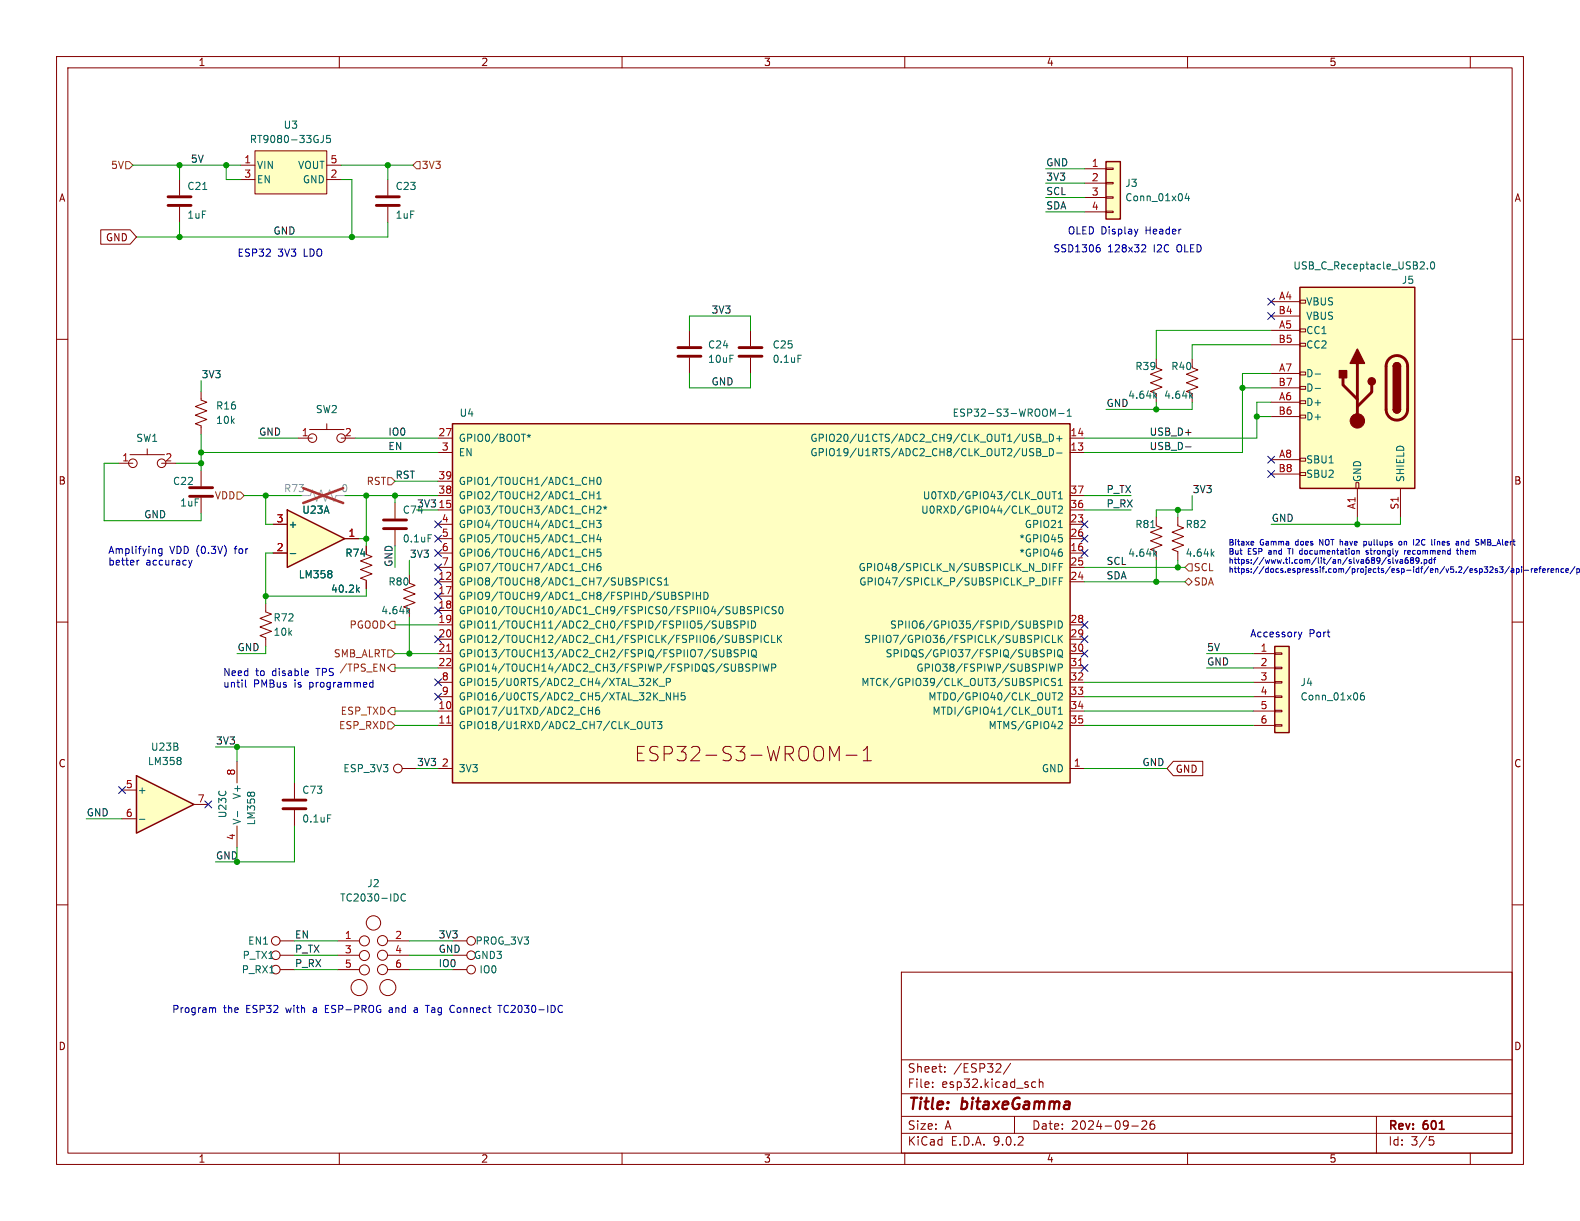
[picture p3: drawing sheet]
<svg xmlns="http://www.w3.org/2000/svg" width="279mm" height="216mm" viewBox="0 0 279 216" stroke-linecap="round" stroke-linejoin="round" font-family="sans-serif">
<g fill="none" stroke="#840000" stroke-width=".18">
<path d="M10 10h259.4v195.9h-259.4zM12 12h255.4v191.9h-255.4zM60 10v2M110 10v2M160 10v2M210 10v2M260 10v2M10 60h2M267.4 60h2M10 110h2M267.4 110h2M10 160h2"/>
<path d="M49.5 166.4h2.6M49.5 168.9h2.6M80 166.4h2.5M80 168.9h2.5M80 171.5h2.5M159.4 171.9h108v32h-108zM267.4 160h2M159.4 197.4h108M159.4 193.4h108M159.4 187.4h108M164.9 192.1v.2M164.9 191.4v.1"/>
<path d="M167.1 189.4v.2M167.1 188.7v.1M178.7 188l-1.3 1.9M179.4 197.4v3M182.6 192.2h.5M182.6 191.4h.5M183.8 191.4l.2-.1 .4 .1v.9M183.8 190.8v1.5M200.1 199.1h1.2M201.9 198.3l.6-.1 .2 .1 .1 .3-.9 1.1h.9M204.1 198.2a.59 .59 0 0 0-.7 .6v.6l.1 .2 .4 .1 .2-.2 .1-.5-.1-.2h-.5l-.2 .2M243.4 197.4v6.5"/>
<path d="M60 203.9v2M110 203.9v2M159.4 200.4h108M160 203.9v2M210 203.9v2M252.8 201h.7M252.9 201.6h.4l.3 .2-.2 .6-.5 .1M260 203.9v2"/>
<circle cx="48.8" cy="166.4" r=".76"/>
<circle cx="48.8" cy="168.9" r=".76"/>
<circle cx="83.3" cy="168.9" r=".76"/>
<circle cx="83.3" cy="166.4" r=".76"/>
<circle cx="83.3" cy="171.4" r=".76"/>
</g>
<path d="M50.8 90.2l10.2 5.1-10.2 5z" fill="#ffffc2"/>
<path d="M50.8 90.2l10.2 5.1-10.2 5z" fill="none" stroke="#840000" stroke-width=".25"/>
<g fill="none" stroke="#840000" stroke-width=".18">
<path d="M48.3 92.7h2.5M48.3 97.8h2.5M61 95.3h2.5M49.5 171.5h2.6"/>
<circle cx="48.8" cy="171.4" r=".76"/>
</g>
<path d="M51.3 97.9h1M58.6 101v.3M58.6 101.6v.5" fill="none" stroke="#006464" stroke-width=".18"/>
<path d="M229.9 50.8h20.3v35.6h-20.3z" fill="#ffffc2"/>
<g fill="none" stroke="#840000" stroke-width=".18">
<path d="M31.7 31.8v2.7M31.7 36.6v2.8M132.7 58.4v2.8M224.8 53.3h5.1M224.8 55.9h5.1M224.8 58.4h5.1M229.9 53.1h1v.5h-1zM229.9 58.2h1v.5h-1zM35.6 69.2v1.5l1 .4-2.1 .8 2.1 .7-2.1 .8 2.1 .8-2.1 .7 1.1 .4v1.5M132.7 63.2v2.8M210.8 63.5v1.5l1 .4-2 .8 2 .7-2 .8 2 .8-2 .7 1 .4v1.5M224.8 61h5.1"/>
<path d="M224.8 66h5.1M224.8 68.6h5.1M224.8 71.1h5.1M224.8 73.7h5.1M229.9 60.7h1v.5h-1zM229.9 65.8h1v.5h-1zM229.9 68.3h1v.5h-1zM229.9 70.9h1v.5h-1zM229.9 73.4h1v.5h-1zM64.8 98l1 .4-2 .8 2 .7-2 .8 2 .8-2 .7 1 .4v1.5M64.8 96.5v1.3M204.5 91.4v1.6l1 .3-2 .8 2 .8-2 .7 2 .8-2 .8 1 .3v1.6"/>
<path d="M208.3 91.4v1.6l1 .3-2 .8 2 .8-2 .7 2 .8-2 .8 1 .3v1.6M224.8 81.3h5.1M224.8 83.8h5.1M229.9 81h1v.5h-1zM229.9 83.6h1v.5h-1zM239.8 85.3h.5v1.1h-.5zM240 86.4v5M247.6 86.4v5M41.9 134.6v3.8M41.9 146.1v3.8"/>
</g>
<path d="M229.9 50.8h20.3v35.6h-20.3zM246.4 64.8a.64 .64 0 0 1 .6-.7 .64 .64 0 0 1 .6 .7M246.4 72.4a.64 .64 0 0 0 .6 .6 .64 .64 0 0 0 .6-.6" fill="none" stroke="#840000" stroke-width=".25"/>
<path d="M29.7 34.8h4.1M29.7 36.3h4.1M130.7 61.5h4M130.7 63h4M237.5 66.8v1.3l2.5 2.5M240 64.3v10.1M242.6 68.1v1.2l-2.6 2.6M245.7 63.4a1.9 1.9 0 0 1 2-.4 1.9 1.9 0 0 1 1.2 1.8v7.6a1.91 1.91 0 0 1-1.9 1.9 1.91 1.91 0 0 1-1.9-1.9v-7.8l.2-.6z" fill="none" stroke="#840000" stroke-width=".51"/>
<g fill="#840000" stroke="#840000" stroke-width=".25">
<path d="M246.4 64.8h1.2v7.6h-1.2z"/>
<path d="M246.6 64.3a.64 .64 0 0 1 .7-.1 .64 .64 0 0 1 .3 .6h-1.2z"/>
<path d="M246.4 72.4h1.2a.64 .64 0 0 1-.6 .6 .64 .64 0 0 1-.6-.6z"/>
<path d="M240 61.7l1.3 2.6h-2.5z"/>
<path d="M236.9 65.5h1.2v1.3h-1.2z"/>
<circle cx="242.6" cy="67.4" r=".63"/>
</g>
<circle cx="240" cy="74.4" r="1.27" fill="#840000" stroke="#840000" stroke-width=".18"/>
<g fill="none" stroke="#006464" stroke-width=".18">
<path d="M35.9 33.5h.7M252.4 47.4v.2M253.1 46.4l.2-.1a.68 .68 0 0 1 .4 .6 .68 .68 0 0 1-.4 .7l-.2-.2-.1-.3zM141.1 62.8h.6M210.5 69.9l.4 .5M210.9 69.6l-.5 .5M232.6 66.1h.9M232.6 68.7h.9M203.5 93.3h.7M204.2 97.9l.3 .5M204.5 97.5l-.5 .5M214.3 97.9l.4 .5"/>
<path d="M214.7 97.5l-.5 .5M63.2 104.2l.4 .5M63.6 103.9l-.5 .5M42 143.5v.9M43.9 140.1h.3M44.4 140.1h.5"/>
</g>
<path d="M53.3 87.6h1.6l.3-1 .8 2 .8-2 .7 2 .8-2 .8 2 .3-1h1.6" fill="none" stroke="#a1a1a1" stroke-width=".18"/>
<path d="M53.6 86.3l7.1 2.6M60.7 86.3l-7.1 2.6" fill="none" stroke="#e12e31" stroke-width=".46"/>
<path d="M24.1 137.2l10.2 5-10.2 5.1z" fill="#ffffc2"/>
<path d="M24.1 137.2l10.2 5-10.2 5.1z" fill="none" stroke="#840000" stroke-width=".25"/>
<path d="M204.5 63.5v1.5l1 .4-2 .8 2 .7-2 .8 2 .8-2 .7 1 .4v1.5M47 106.7v1.5l1 .4-2 .7 2 .8-2 .8 2 .7-2 .8 1 .4v1.5M72.4 101.6v1.5l1 .4-2 .8 2 .7-2 .8 2 .8-2 .7 1 .4v1.5M21.6 139.7h2.5M21.6 144.8h2.5M34.3 142.2h2.5" fill="none" stroke="#840000" stroke-width=".18"/>
<path d="M204.2 69.9l.3 .5M204.5 69.6l-.5 .5M72.1 108l.3 .5M72.4 107.7l-.4 .5M32 134.1v.3M32 134.6v.5M24.7 144.9h.9" fill="none" stroke="#006464" stroke-width=".18"/>
<path d="M80 74.9h109.2v63.5h-109.2z" fill="#ffffc2"/>
<path d="M80 74.9h109.2v63.5h-109.2z" fill="none" stroke="#840000" stroke-width=".25"/>
<g fill="none" stroke="#840000" stroke-width=".18">
<path d="M77.5 77.5h2.5M189.2 77.5h2.6M35.6 83.2v2.8M35.6 88v2.8M69.8 88.9v2.8M69.8 93.7v2.8M77.5 80h2.5M77.5 85.1h2.5M77.5 87.6h2.5M77.5 90.2h2.5M77.5 92.7h2.5M77.5 95.3h2.5"/>
<path d="M77.5 97.8h2.5M189.2 80h2.6M189.2 87.6h2.6M189.2 90.2h2.6M189.2 92.7h2.6M189.2 95.3h2.6M189.2 97.8h2.6M77.5 100.3h2.5M77.5 102.9h2.5M77.5 105.4h2.5M77.5 108h2.5M77.5 110.5h2.5"/>
<path d="M77.5 113h2.5M77.5 115.6h2.5M77.5 118.1h2.5M189.2 100.3h2.6M189.2 102.9h2.6M189.2 110.5h2.6M189.2 113h2.6M189.2 115.6h2.6M189.2 118.1h2.6M52.1 138.4v2.8M71.1 135.9h2.6M77.5 120.7h2.5"/>
<path d="M77.5 123.2h2.5M77.5 125.7h2.5M77.5 128.3h2.5M77.5 135.9h2.5M147.6 133.8l.8-1.8v2.5M149.6 133.5h2M152.6 134.5h1.5M152.6 132.7l.8-.7v2.5M189.2 120.7h2.6M189.2 123.2h2.6M189.2 125.7h2.6M189.2 128.3h2.6"/>
<path d="M189.2 135.9h2.6M52.1 143.3v2.8"/>
<circle cx="70.4" cy="135.9" r=".76"/>
</g>
<g fill="none" stroke="#006464" stroke-width=".18">
<path d="M93.2 77l.3 .1M93.5 76.8v.3M93.5 77.1l-.2 .2M93.5 77.1l.2 .2M93.8 77l-.3 .1M182.6 79.3l.2 .1M183.3 76.8h.5l.2 .2-.2 .4 .2 .1 .1 .3-.3 .2h-.5zM183.3 79.3h.5l.2 .3-.2 .3 .2 .1 .1 .3-.3 .3h-.5zM183.3 77.4h.5M183.3 79.9h.5M184.3 78.2h1M185.6 76.8a.64 .64 0 0 1 .7 .6 .64 .64 0 0 1-.7 .6z"/>
<path d="M185.6 79.3a.64 .64 0 0 1 .7 .7 .64 .64 0 0 1-.7 .6zM186.2 73.2l.4-.9v1.3M186.8 77.6h1M187.2 73.1h1M187.3 77.1v.9M188.7 73.6h.7M188.7 72.7l.4-.4v1.3M75.7 94.6h.6M104.3 85h.7M104.3 86.9v1.3M104.3 87.5h.7M104.3 92.6h.7"/>
<path d="M104.3 95.2h.7M104.3 97.7h.7M105 84.4v1.3M105 86.9v1.3M105 92v1.3M105 94.6v1.2M105 97.1v1.3M105 99.6v1.3M105.5 92h.8l-.4 .5 .3 .1v.6l-.2 .1-.5-.1M105.6 89.6l.4-.1 .3 .3-.8 .9h.8M105.6 88.2h.7M105.6 87.3l.3-.4v1.3"/>
<path d="M105.7 84.5l.2-.1a.68 .68 0 0 1 .4 .6 .68 .68 0 0 1-.4 .7 .84 .84 0 0 1-.2-1.2zM105.9 94.5l-.3 .9h.7M106.2 99.6l-.4 .1a.86 .86 0 0 0 0 1.2l.4-.1 .1-.4-.3-.3-.3 .1-.1 .2M106.2 95v.8M106.2 97.1h-.6v.6l.1-.1h.5l.1 .2-.1 .4-.2 .2-.4-.2M106.7 89.7l.3 .1M107 89.5v.3M107 89.8l-.2 .2M107 89.8l.2 .2M107.3 89.7l-.3 .1M182.7 80.1v.4M184.3 80.7h1"/>
<path d="M185.6 99.6v1.3M186.1 89.5h.7M186.1 86.9h.7M186.4 86.9v1.3M186.4 89.5v1.2M186.8 99.6h-.6v1.3M186.8 80.1h1M187.1 88.2h.8M187.1 89.6l.5-.1 .3 .3-.8 .9h.8M187.1 93.3h.8M187.1 87.3l.4-.4v1.3M187.2 94.6h.6"/>
<path d="M187.8 95.1l.1 .2-.1 .5M187.8 97.6l.1 .2-.1 .5M187.9 99.6h-.6v1.3M104.3 100.2h.7M115.6 120v1.2M115.8 102.3a.6 .6 0 0 0-.9 .4 .6 .6 0 0 0 .6 .7l.3-.1M116.3 120l-.7 .7M117 102.2h-.5l-.2 .1v.4l.6 .2 .1 .3-.3 .2h-.4M117.5 103.4h.7M117.5 102.5l.3-.3v1.2M121.3 105.4l.6-.1 .1-.2-.1-.3-.6-.1v1.3M122.6 104.7v1.3"/>
<path d="M123.2 104.7v1.3M123.2 105.3h.7M123.9 104.7v1.3M124.5 104.7a.64 .64 0 0 1 .7 .7 .64 .64 0 0 1-.7 .6zM127.9 109.8v1l-.1 .2-.3 .1M128 114.9v1l-.1 .2M128.5 109.8h.5l.2 .2-.2 .4 .2 .1 .1 .3-.3 .3h-.5zM128.5 110.4h.5M128.6 114.9h.4l.3 .2-.3 .4 .3 .1v.3l-.2 .2h-.5zM128.6 115.5h.4M130.5 109.9l-.5-.1-.2 .1v.4l.6 .2 .1 .3-.3 .3-.5-.1M130.5 114.9h-.4l-.2 .1v.4l.5 .2 .1 .3-.2 .2h-.5"/>
<path d="M131 110.5l.6-.1 .1-.2v-.3l-.7-.1v1.3M131.1 115.5h.6l.1-.2-.1-.3-.6-.1v1.2M132 112.7l.8 .5-.3 .4-.5-.1M132.3 109.8v1.3M132.3 114.9v1.2M132.6 117.5l-.5-.1-.2 .1v.4l.6 .2 .1 .3-.3 .3-.4-.1M132.8 112.4l-.5-.1-.3 .3M132.9 107.3h-.5l-.2 .1v.3l.6 .3 .1 .3-.2 .2h-.5M132.9 109.8a.64 .64 0 0 1 .7 .6 .64 .64 0 0 1-.7 .7zM133 115.1l.2-.2a.43 .43 0 0 1 .5 .4v.4a.42 .42 0 0 1-.4 .5 .42 .42 0 0 1-.4-.5zM133.1 118.1l.6-.1 .2-.2-.1-.3-.7-.1v1.3M133.1 115.8l.7 .5"/>
<path d="M133.3 113l.6-.1 .1-.1v-.3l-.7-.2v1.3M133.4 107.9h.6l.2-.2-.1-.3-.7-.1v1.2M134.4 117.4v1.3M134.6 112.3v1.3M134.7 107.3v1.2M134.9 117.4l.3 1.3 .2-.9 .3 .9 .3-1.3M135.9 112.5a.6 .6 0 0 0-.8 .4 .6 .6 0 0 0 .6 .7l.2-.1M136 107.4a.6 .6 0 0 0-.8 .4 .6 .6 0 0 0 .6 .7l.2-.1M136.5 118.1l.6-.1 .1-.2-.1-.3-.6-.1v1.3M136.5 112.3v1.3h.6M137.2 107.3h-.4l-.2 .1v.3l.5 .3 .1 .3-.2 .2h-.5M137.5 112.3v1.3"/>
<path d="M137.7 112.9l.5 .7M137.9 107.3h.1a.68 .68 0 0 1 .5 .6 .68 .68 0 0 1-.5 .6 .84 .84 0 0 1-.1-1.2zM138.2 112.3l-.7 .8M184.2 112.3v1.3M184.2 110.4l.4 .1 .1 .3-.2 .3h-.3M184.2 109.8l.5 .1M185.2 115.5h.6l.1-.2v-.3l-.7-.1v1.2M185.3 110.5l.6-.1 .1-.2-.1-.3-.6-.1v1.3M185.6 112.5a.6 .6 0 0 0-.9 .4 .6 .6 0 0 0 .6 .7l.3-.1M185.6 102.2v1.2M186.1 112.3v1.3h.6M186.2 100.2h.5"/>
<path d="M186.2 102.8h.5M186.5 114.9v1.2M186.5 109.8v1.3M186.7 117.4l-.3 1.3-.3-.9-.2 .9M186.8 102.2h-.6v1.2M187.1 109.8a.64 .64 0 0 1 .8 .6 .64 .64 0 0 1-.8 .7zM187.1 118.1l.7-.1 .1-.2-.1-.3-.7-.1v1.3M187.1 112.3v1.3M187.2 114.9h.1a.43 .43 0 0 1 .6 .4v.4a.42 .42 0 0 1-.5 .5 .42 .42 0 0 1-.4-.5v-.4zM187.3 115.8l.6 .5M187.3 100.2h.5M187.3 102.8h.5"/>
<path d="M187.3 112.9l.6 .7M187.9 112.3l-.8 .8M187.9 102.2h-.6v1.2M104 125v1.3M104 125.6h.8M104.8 125v1.3M105.9 125l-.3 .1a.86 .86 0 0 0 0 1.2l.4-.1v-.4l-.2-.3h-.2l-.3 .3M114.1 127.6v1l.2 .2h.4l.1-.2v-1M115.2 127.6h.8M115.6 127.6v1.2M115.8 120.5l.5 .7M116.3 127.6h.7l-.4 .5 .4 .1v.5l-.2 .1-.5-.1"/>
<path d="M116.6 121.4h.9M117.8 120.6h.6l.2-.2-.1-.3-.7-.1v1.2M118.6 122.5v1.3l-.8-1.3v1.3M119.2 122.5v1.3M119.2 123.1h.7M119.9 122.5v1.3M121.1 122.5h-.6l-.1 .6 .2-.1h.4l.2 .2-.1 .4-.2 .2-.5-.2M185.5 120.1a.6 .6 0 0 0-.9 .4 .6 .6 0 0 0 .6 .7l.3-.1M186.1 122.5h.7M186.1 125h.7M186.4 122.5v1.3M186.4 125v1.3"/>
<path d="M186.7 120h-.5l-.2 .1v.3l.5 .3 .2 .3-.3 .2h-.5M187.1 122.6l.5-.1 .3 .4-.8 .9h.8M187.1 126.3h.8M187.1 120.3l.4-.3v1.2M187.1 125.4l.4-.4v1.3M187.1 121.2h.8M187.3 127.6h.5l.1 .3-.8 .9h.8M57.9 144.1h.6"/>
</g>
<path d="M79 115.2h.7M190.7 117.7h.8M79 127.9h.7" fill="none" stroke="#a90000" stroke-width=".18"/>
<path d="M33.5 86.2h4.1M33.5 87.8h4.1M67.8 91.9h4.1M67.8 93.5h4.1M50 141.5h4.1M50 143h4.1" fill="none" stroke="#840000" stroke-width=".51"/>
<path d="M195.6 28.6h2.5v10.1h-2.5z" fill="#ffffc2"/>
<path d="M195.6 28.6h2.5v10.1h-2.5z" fill="none" stroke="#840000" stroke-width=".25"/>
<path d="M191.8 29.8h3.8M191.8 32.4h3.8M191.8 34.9h3.8M191.8 37.5h3.8M195.6 29.7h1.2v.3h-1.2zM195.6 32.3h1.2v.2h-1.2zM195.6 34.8h1.2v.3h-1.2zM195.6 37.3h1.2v.3h-1.2z" fill="none" stroke="#840000" stroke-width=".18"/>
<path d="M209.9 34.2l-.3 .9h.8M210.2 34.7v.8" fill="none" stroke="#006464" stroke-width=".18"/>
<path d="M45.1 26.7h12.7v7.6h-12.7z" fill="#ffffc2"/>
<g fill="none" stroke="#840000" stroke-width=".18">
<path d="M42.5 29.2h2.6M42.5 31.8h2.6M45.1 26.7h12.7v7.6h-12.7zM57.8 29.2h2.5M57.8 31.8h2.5M68.6 31.8v2.7M68.6 36.6v2.8M26 79.4v1M21 81.9h2.5M23 80.4h6.1M28.6 81.9h2.5M59.7 166.4h3.8"/>
<path d="M59.7 168.9h3.8M59.7 171.5h3.8M68.6 166.4h3.8M68.6 168.9h3.8M68.6 171.5h3.8"/>
<circle cx="23.5" cy="81.9" r=".76"/>
<circle cx="28.6" cy="81.9" r=".76"/>
<circle cx="63.5" cy="174.6" r="1.42"/>
<circle cx="64.4" cy="171.5" r=".89"/>
<circle cx="64.4" cy="169" r=".89"/>
<circle cx="64.4" cy="166.4" r=".89"/>
<circle cx="66" cy="163.2" r="1.27"/>
<circle cx="67.6" cy="168.9" r=".89"/>
<circle cx="67.6" cy="171.4" r=".89"/>
<circle cx="67.6" cy="166.3" r=".89"/>
<circle cx="68.6" cy="174.6" r="1.42"/>
</g>
<path d="M57.2 23.9v1a.41 .41 0 0 1-.5 .3M58.4 23.9h-.6l-.1 .7 .2-.2 .4 .1 .2 .2-.1 .4-.2 .1-.5-.1M71.7 158.2a.6 .6 0 0 0-.8 .4 .6 .6 0 0 0 .6 .7l.2-.1" fill="none" stroke="#006464" stroke-width=".18"/>
<path d="M66.5 34.8h4.1M66.5 36.3h4.1" fill="none" stroke="#840000" stroke-width=".51"/>
<path d="M225.4 114.3h2.6v15.2h-2.6z" fill="#ffffc2"/>
<path d="M225.4 114.3h2.6v15.2h-2.6z" fill="none" stroke="#840000" stroke-width=".25"/>
<g fill="none" stroke="#840000" stroke-width=".18">
<path d="M17.8 40.6h5.2l1.1 1.3-1.1 1.3h-5.2zM121.9 58.4v2.8M52.7 77.5h2.5M54.7 76h6.1M57.8 74.9v1.1M60.3 77.5h2.6M121.9 63.2v2.8M48.3 92.7h2.5M48.3 97.8h2.5M61 95.3h2.5M64.8 96.5v1.3M64.8 102.9v1.2"/>
<path d="M221.6 115.6h3.8M221.6 118.1h3.8M225.4 115.4h1.3v.3h-1.3zM225.4 118h1.3v.2h-1.3zM207.5 134.6h5.2v2.6h-5.2l-1.1-1.3zM221.6 120.7h3.8M221.6 123.2h3.8M221.6 125.7h3.8M221.6 128.3h3.8M225.4 120.5h1.3v.3h-1.3zM225.4 123.1h1.3v.2h-1.3zM225.4 125.6h1.3v.3h-1.3z"/>
<path d="M225.4 128.1h1.3v.3h-1.3z"/>
<circle cx="55.2" cy="77.5" r=".76"/>
<circle cx="60.3" cy="77.5" r=".76"/>
</g>
<path d="M51.3 97.9h1M58.6 101v.3M58.6 101.6v.5M63.2 104.2l.4 .5M63.6 103.9l-.5 .5M241.2 122.5l-.4 .1a.86 .86 0 0 0 0 1.2l.4-.2 .1-.4-.3-.2h-.2l-.2 .2" fill="none" stroke="#006464" stroke-width=".18"/>
<path d="M119.9 61.5h4.1M119.9 63h4.1" fill="none" stroke="#840000" stroke-width=".51"/>
<path d="M22.2 28.6h.7l.6 .6-.6 .6h-.7zM73.7 28.6h.6v1.2h-.6l-.7-.6zM41.9 87h.6l.7 .6-.7 .7h-.6zM68.6 84.5h.6l.6 .6-.6 .6h-.6zM210.2 99.7h.6v1.3h-.6l-.7-.7zM67.3 117.4l.7 1.3v-1.3M68.6 110.5l.6-.6h.6v1.2h-.6zM68.6 114.9h.6l.6 .7-.6 .6h-.6zM69.2 117.5h.6v1.2h-.6l-.6-.6zM209.5 102.9l.7-.7 .6 .7-.6 .6zM68.6 127.6h.6l.6 .7-.6 .6h-.6zM69.2 125.1h.6v1.3h-.6l-.6-.7z" fill="none" stroke="#725600" stroke-width=".18"/>
<path d="M209.7 79h.9" fill="none" stroke="#0f0f0f" stroke-width=".18"/>
<g fill="none" stroke="#009600" stroke-width=".18">
<path d="M23.5 29.2h19M31.7 29.2v2.6M31.7 39.4v2.5M40 29.2v2.6h2.5M60.3 31.8h1.9v10.1M60.3 29.2h12.7M68.6 39.4v2.5h-44.5M68.6 29.2v2.6M184.9 34.9h6.9M184.9 29.8h6.9M184.9 37.5h6.9M184.9 32.4h6.9"/>
<path d="M121.9 58.4v-2.5h10.8v2.5M224.8 58.4h-20.3v5.1M35.6 67.3v1.9M35.6 76.8v6.4M45.7 77.5h7M62.9 77.5h14.6M121.9 66v2.6h10.8v-2.6M204.5 71.1v1.3M210.8 71.1v1.3h-15.2M219.7 68.6h5.1M222.2 73.7h2.6M224.8 71.1h-2.6v6.4h-30.4"/>
<path d="M224.8 66h-5.1v14h-27.9M224.8 61h-14v2.5M21 81.9h-2.6v10.2h17.2v-1.3M31.1 81.9h4.5M35.6 80h41.9M43.2 87.6h10.1M47 87.6v5.1h1.3M48.3 97.8h-1.3v8.9M61 87.6h16.5M63.5 95.3h1.3M64.8 87.6v8.9M69.8 87.6v1.3"/>
<path d="M69.8 96.5v3.8M69.8 85.1h7.7M72.4 99.1v2.5M73.7 90.2h3.8M191.8 90.2h8.2M191.8 87.6h8.2M204.5 99.1v3.8M208.3 90.2v1.2M208.3 99.1v1.2M210.8 87.6v2.6h-6.3v1.2M240 91.4v1.3M247.6 91.4v1.3h-22.8"/>
<path d="M47 114.3v1.3h-5.1M64.8 104.1v1.3h-17.8M69.8 115.6h7.7M69.8 118.1h7.7M69.8 110.5h7.7M72.4 109.2v6.4M191.8 102.9h17.7M191.8 100.3h17.7M213.4 115.6h8.2M213.4 118.1h8.2M38.1 132.1h14v6.3M41.9 132.1v2.5"/>
<path d="M69.8 125.7h7.7M69.8 128.3h7.7M73.7 135.9h3.8M191.8 125.7h29.8M191.8 120.7h29.8M191.8 123.2h29.8M191.8 128.3h29.8M191.8 135.9h14.6M15.2 144.8h6.4M41.9 149.9v2.5M52.1 146.1v6.3h-14M52.1 171.5h7.6"/>
<path d="M52.1 168.9h7.6M52.1 166.4h7.6M72.4 171.5h7.6M72.4 168.9h7.6M72.4 166.4h7.6"/>
</g>
<g fill="none" stroke="#000084" stroke-width=".18">
<path d="M224.2 55.3l1.2 1.2M224.2 52.7l1.2 1.2M225.4 55.3l-1.2 1.2M225.4 52.7l-1.2 1.2M76.9 97.2l1.2 1.2M76.9 92.1l1.2 1.2M76.9 94.6l1.2 1.3M76.9 99.7l1.2 1.2M78.1 97.2l-1.2 1.2M78.1 92.1l-1.2 1.2M78.1 94.6l-1.2 1.3M78.1 99.7l-1.2 1.2"/>
<path d="M191.2 94.6l1.2 1.3M191.2 92.1l1.2 1.2M191.2 97.2l1.2 1.2M192.4 94.6l-1.2 1.3M192.4 92.1l-1.2 1.2M192.4 97.2l-1.2 1.2M224.2 80.7l1.2 1.2M224.2 83.2l1.2 1.2M225.4 80.7l-1.2 1.2M225.4 83.2l-1.2 1.2M76.9 107.3l1.2 1.3M76.9 102.3l1.2 1.2"/>
<path d="M76.9 104.8l1.2 1.2M76.9 112.4l1.2 1.2M78.1 107.3l-1.2 1.3M78.1 102.3l-1.2 1.2M78.1 104.8l-1.2 1.2M78.1 112.4l-1.2 1.2M191.2 109.9l1.2 1.2M191.2 115l1.2 1.2M191.2 117.5l1.2 1.2M191.2 112.4l1.2 1.2M192.4 109.9l-1.2 1.2M192.4 115l-1.2 1.2"/>
<path d="M192.4 117.5l-1.2 1.2M192.4 112.4l-1.2 1.2M21 139.1l1.2 1.2M22.2 139.1l-1.2 1.2M76.9 120l1.2 1.3M76.9 122.6l1.2 1.2M78.1 120l-1.2 1.3M78.1 122.6l-1.2 1.2M36.2 141.6l1.2 1.2M37.4 141.6l-1.2 1.2"/>
</g>
<g fill="none" stroke="#0000c2" stroke-width=".18">
<path d="M194.1 43.8h.2l.3 .2-.1 .4-.4 .1M194.2 43.3h.2M201.2 40.5l-.3 .9M202.1 43.3h.4l.1 .3-.8 .9h.8M24.2 99.1v.8M24.6 99.1l-.4 .2M28.6 97v1.1l-.2 .2-.3-.1M28.6 97.1l-.3-.1-.3 .3 .2 .5h.4M33.4 99.1l.3 .8M33.7 99.9l-.3 .4M34 99.1l-.3 .8M221.4 95.7l.3 .1v.2l-.5 .1"/>
<path d="M221.7 96.3l-.3 .1M227.7 97h.6M229.8 97.9l.4 .1M230.2 97.3l-.4 .1M233.4 96.4v-1l.5 1M240 97.4h.3l.1 .6M241.2 95.8l.3-.1 .2 .2-.1 .4h-.4M241.2 95.7v1M241.9 97.4l-.2-.1-.1 .2v.1l.3 .1v.3h-.3M245.2 98.6l-.9 1.2M245.8 99l-.2-.1-.1 .2v.1l.3 .1v.3h-.3M246.3 98.6v.9l.2 .1"/>
<path d="M246.7 98.9l.3 .7 .2-.7M247.4 95.8l.2-.1 .2 .1v.5h-.4zM247.6 99h.4v.6M248 99.2l-.4 .2 .1 .2h.3M248.4 97.3v.7M248.7 97.3l-.3 .2M248.9 98.6l-.2 .1-.2 .1v.6l.2 .2 .3-.1-.1-.5h-.2l-.2 .2M249.3 97.3l-.4 .2 .1 .5h.3M249.4 97.6l-.5 .1M249.6 98.6l-.2 .2 .2 .2M249.6 99l-.2 .2 .2 .4 .4-.2-.2-.4M249.6 99h.2"/>
<path d="M249.8 98.6l.2 .2-.2 .2M250.6 98.6l-.2 .2v.3l.3 .1 .2-.2M250.6 95.4h.3l.1 .3-.6 .7h.6M250.7 98.6l.2 .2v.6l-.2 .2h-.2M251.4 99.5v.1M251.8 99l.3-.1 .2 .2-.1 .5h-.4M251.8 98.9v1M253.2 99l-.3-.1-.2 .2 .1 .5h.4M253.2 98.6v1M253.5 98.9h.4M253.8 98.6l-.1 .2v.8M254.2 95.7v.7"/>
<path d="M254.6 95.8h-.4M257.6 97.3h.3M257.7 97v.9l.2 .1M258.3 97.4l.3-.1 .1 .2M258.3 97v1M258.4 95.8h.4v.6M258.4 95.7v.7M261.9 95.4l.4 .7 .3-.7v1M54.3 118.6l.2 .3-.6 .1M54.5 119.4l-.2 .1M229.6 111.8l.3 .8M229.9 112.6l-.2 .4"/>
<path d="M230.2 111.8l-.3 .8M275.2 100.6v.6M275.2 100.6h.4v.6M276.5 100.6h-.3l-.2 .1 .1 .5h.4M276.9 100.9l.5-.1-.1-.2h-.3l-.1 .1v.5h.4M278.5 100.2l-.8 1.3M278.8 100.6h.3l.2 .1-.1 .5h-.4M278.8 100.6v1M43.4 120.2v1.1l.2 .2M65.5 121.4h.5M65.5 120.7h.5M66 120.2v1.3"/>
<path d="M37.6 178.4l.2-.2 .3 .1v.7M57.5 178.4h.5M58.2 177.8h-.7v1.2h.7M69.2 178.2l-.3 .1M69.3 178.6h-.3l-.2 .1 .1 .3h.4M73.3 178.3h.5M73.8 178.5l-.4 .1-.2 .1 .2 .3h.4M75.2 177.8h.7M80.1 177.8l.2 .1M80.3 178.9l-.2 .1M88 177.8h.8M88.4 177.8v1.2"/>
<path d="M89.4 177.8l-.3 .5 .3 .7"/>
</g>
<g fill="#009600" stroke="#009600" stroke-width=".18">
<circle cx="41.9" cy="132.1" r=".46"/>
<circle cx="41.9" cy="152.4" r=".46"/>
<circle cx="240" cy="92.7" r=".46"/>
<circle cx="222.2" cy="73.7" r=".46"/>
<circle cx="208.3" cy="100.3" r=".46"/>
<circle cx="204.5" cy="102.9" r=".46"/>
<circle cx="64.8" cy="87.6" r=".46"/>
<circle cx="69.8" cy="87.6" r=".46"/>
<circle cx="64.8" cy="95.3" r=".46"/>
<circle cx="35.6" cy="81.9" r=".46"/>
<circle cx="208.3" cy="90.2" r=".46"/>
<circle cx="62.2" cy="41.9" r=".46"/>
<circle cx="35.6" cy="80" r=".46"/>
<circle cx="31.7" cy="29.2" r=".46"/>
<circle cx="68.6" cy="29.2" r=".46"/>
<circle cx="31.7" cy="41.9" r=".46"/>
<circle cx="40" cy="29.2" r=".46"/>
<circle cx="47" cy="105.4" r=".46"/>
<circle cx="47" cy="87.6" r=".46"/>
<circle cx="72.4" cy="115.6" r=".46"/>
<circle cx="219.7" cy="68.6" r=".46"/>
<circle cx="204.5" cy="72.4" r=".46"/>
</g>
<text font-size="3.5" fill="#840000" x="112.1" y="134.8">ESP32-S3-WROOM-1</text>
<g font-size="2.8" fill="#840000">
<text x="160.4" y="196.8">Title:</text>
<text x="170.1" y="196.8">bitaxeGamma</text>
</g>
<g font-size="2.1" fill="#840000">
<text x="160.4" y="189.9">Sheet:</text>
<text x="168.6" y="189.9">/ESP32/</text>
<text x="160.4" y="192.6">File:</text>
<text x="166.5" y="192.6">esp32.kicad_sch</text>
<text x="160.4" y="202.8">KiCad</text>
<text x="160.4" y="200">Size:</text>
<text x="167.1" y="200">A</text>
<text x="168.1" y="202.8">E.D.A.</text>
<text x="175.7" y="202.8">9.0.2</text>
<text x="182.4" y="200">Date:</text>
<text x="189.4" y="200">2024-09-26</text>
<text x="245.4" y="200.2">Rev:</text>
<text x="245.4" y="202.8">Id:</text>
<text x="249.5" y="202.8">3/5</text>
<text x="251.8" y="200.2">601</text>
</g>
<g font-size="1.8" fill="#840000">
<text x="35" y="11.9">1</text>
<text x="85" y="11.9">2</text>
<text x="135" y="11.9">3</text>
<text x="185" y="11.9">4</text>
<text x="235" y="11.9">5</text>
<text x="10.3" y="35.9">A</text>
<text x="267.7" y="35.9">A</text>
<text x="18.6" y="42.9">GND</text>
<text x="10.3" y="85.9">B</text>
<text x="267.7" y="85.9">B</text>
<text x="10.3" y="135.9">C</text>
<text x="207.8" y="136.8">GND</text>
<text x="267.7" y="135.9">C</text>
<text x="10.3" y="185.9">D</text>
<text x="267.7" y="185.9">D</text>
<text x="35" y="205.8">1</text>
<text x="85" y="205.8">2</text>
<text x="135" y="205.8">3</text>
<text x="185" y="205.8">4</text>
<text x="235" y="205.8">5</text>
</g>
<g font-size="1.8" fill="#006464">
<text x="50.1" y="23">U3</text>
<text x="44.1" y="25.5">RT9080-33GJ5</text>
<text x="33" y="33.8">C21</text>
<text x="45.3" y="30.1">VIN</text>
<text x="45.3" y="32.6">EN</text>
<text x="52.6" y="30.1">VOUT</text>
<text x="53.5" y="32.6">GND</text>
<text x="69.9" y="33.8">C23</text>
<text x="198.9" y="33.2">J3</text>
<text x="198.9" y="35.8">Conn_01x04</text>
<text x="33" y="38.9">1uF</text>
<text x="69.9" y="38.9">1uF</text>
<text x="228.6" y="47.9">USB_C_Receptacle_USB2.0</text>
<text x="247.8" y="50.4">J5</text>
<text x="230.9" y="54.2">VBUS</text>
<text x="230.9" y="56.7">VBUS</text>
<text x="230.9" y="59.3">CC1</text>
<text x="125.1" y="61.8">C24</text>
<text x="125.1" y="64.4">10uF</text>
<text x="136.5" y="61.8">C25</text>
<text x="136.5" y="64.4">0.1uF</text>
<text x="200.7" y="65.6">R39</text>
<text x="207" y="65.6">R40</text>
<text x="230.9" y="61.8">CC2</text>
<text x="199.4" y="70.7">4.64k</text>
<text x="205.7" y="70.7">4.64k</text>
<text x="230.9" y="66.9">D-</text>
<text x="230.9" y="69.4">D-</text>
<text x="230.9" y="72">D+</text>
<text x="38.1" y="75.2">10k</text>
<text x="38.1" y="72.6">R16</text>
<text x="55.7" y="73.3">SW2</text>
<text x="81.2" y="73.9">U4</text>
<text x="168.4" y="73.9">ESP32-S3-WROOM-1</text>
<text x="230.9" y="74.5">D+</text>
<text x="24" y="78.3">SW1</text>
<text x="81" y="78.3">GPIO0/BOOT*</text>
<text x="81" y="80.9">EN</text>
<text x="143.2" y="78.3">GPIO20/U1CTS/ADC2_CH9/CLK_OUT1/USB_D+</text>
<text x="143.2" y="80.9">GPIO19/U1RTS/ADC2_CH8/CLK_OUT2/USB_D-</text>
<text x="230.9" y="82.1">SBU1</text>
<text x="30.5" y="86">C22</text>
<text x="31.8" y="89.8">1uF</text>
<text x="81" y="86">GPIO1/TOUCH1/ADC1_CH0</text>
<text x="81" y="88.5">GPIO2/TOUCH2/ADC1_CH1</text>
<text x="163.1" y="88.5">U0TXD/GPIO43/CLK_OUT1</text>
<text x="230.9" y="84.7">SBU2</text>
<text x="240.9" y="85.3" transform="rotate(-90 240.9 85.3)">GND</text>
<text x="248.5" y="85.3" transform="rotate(-90 248.5 85.3)">SHIELD</text>
<text x="50.9" y="93.6">+</text>
<text x="53.4" y="91">U23A</text>
<text x="71.1" y="91">C74</text>
<text x="81" y="91">GPIO3/TOUCH3/ADC1_CH2*</text>
<text x="81" y="93.6">GPIO4/TOUCH4/ADC1_CH3</text>
<text x="162.8" y="91">U0RXD/GPIO44/CLK_OUT2</text>
<text x="181.1" y="93.6">GPIO21</text>
<text x="200.7" y="93.6">R81</text>
<text x="209.6" y="93.6">R82</text>
<text x="61" y="98.7">R74</text>
<text x="71.1" y="96.1">0.1uF</text>
<text x="81" y="96.1">GPIO5/TOUCH5/ADC1_CH4</text>
<text x="81" y="98.7">GPIO6/TOUCH6/ADC1_CH5</text>
<text x="81" y="101.2">GPIO7/TOUCH7/ADC1_CH6</text>
<text x="151.7" y="101.2">GPIO48/SPICLK_N/SUBSPICLK_N_DIFF</text>
<text x="180.1" y="96.1">*GPIO45</text>
<text x="180.1" y="98.7">*GPIO46</text>
<text x="199.4" y="98.7">4.64k</text>
<text x="209.6" y="98.7">4.64k</text>
<text x="52.7" y="102.5">LM358</text>
<text x="58.4" y="105">40.2k</text>
<text x="68.6" y="103.7">R80</text>
<text x="81" y="103.7">GPIO8/TOUCH8/ADC1_CH7/SUBSPICS1</text>
<text x="81" y="106.3">GPIO9/TOUCH9/ADC1_CH8/FSPIHD/SUBSPIHD</text>
<text x="151.8" y="103.7">GPIO47/SPICLK_P/SUBSPICLK_P_DIFF</text>
<text x="48.3" y="112.6">10k</text>
<text x="48.3" y="110.1">R72</text>
<text x="67.3" y="108.8">4.64k</text>
<text x="81" y="108.8">GPIO10/TOUCH10/ADC1_CH9/FSPICS0/FSPIIO4/SUBSPICS0</text>
<text x="81" y="111.4">GPIO11/TOUCH11/ADC2_CH0/FSPID/FSPIIO5/SUBSPID</text>
<text x="81" y="113.9">GPIO12/TOUCH12/ADC2_CH1/FSPICLK/FSPIIO6/SUBSPICLK</text>
<text x="152.7" y="113.9">SPIIO7/GPIO36/FSPICLK/SUBSPICLK</text>
<text x="157.3" y="111.4">SPIIO6/GPIO35/FSPID/SUBSPID</text>
<text x="81" y="116.4">GPIO13/TOUCH13/ADC2_CH2/FSPIQ/FSPIIO7/SUBSPIQ</text>
<text x="81" y="119">GPIO14/TOUCH14/ADC2_CH3/FSPIWP/FSPIDQS/SUBSPIWP</text>
<text x="156.5" y="116.4">SPIDQS/GPIO37/FSPIQ/SUBSPIQ</text>
<text x="161.9" y="119">GPIO38/FSPIWP/SUBSPIWP</text>
<text x="81" y="121.5">GPIO15/U0RTS/ADC2_CH4/XTAL_32K_P</text>
<text x="81" y="124.1">GPIO16/U0CTS/ADC2_CH5/XTAL_32K_NH5</text>
<text x="152.2" y="121.5">MTCK/GPIO39/CLK_OUT3/SUBSPICS1</text>
<text x="164.1" y="124.1">MTDO/GPIO40/CLK_OUT2</text>
<text x="229.9" y="121.5">J4</text>
<text x="229.9" y="124.1">Conn_01x06</text>
<text x="81" y="126.6">GPIO17/U1TXD/ADC2_CH6</text>
<text x="81" y="129.1">GPIO18/U1RXD/ADC2_CH7/CLK_OUT3</text>
<text x="164.8" y="126.6">MTDI/GPIO41/CLK_OUT1</text>
<text x="174.7" y="129.1">MTMS/GPIO42</text>
<text x="26.1" y="135.5">LM358</text>
<text x="26.6" y="132.9">U23B</text>
<text x="60.6" y="136.8">ESP_3V3</text>
<text x="81" y="136.8">3V3</text>
<text x="184.1" y="136.8">GND</text>
<text x="24.3" y="140.6">+</text>
<text x="42.8" y="141.4" transform="rotate(-90 42.8 141.4)">V+</text>
<text x="53.3" y="140.6">C73</text>
<text x="40.2" y="144.8" transform="rotate(-90 40.2 144.8)">U23C</text>
<text x="42.8" y="145.9" transform="rotate(-90 42.8 145.9)">V-</text>
<text x="45.3" y="146" transform="rotate(-90 45.3 146)">LM358</text>
<text x="53.3" y="145.6">0.1uF</text>
<text x="60" y="159.6">TC2030-IDC</text>
<text x="64.8" y="157.1">J2</text>
<text x="43.8" y="167.2">EN1</text>
<text x="84" y="167.2">PROG_3V3</text>
<text x="42.7" y="172.3">P_RX1</text>
<text x="42.8" y="169.8">P_TX1</text>
<text x="83.7" y="169.8">GND3</text>
<text x="84.7" y="172.3">IO0</text>
</g>
<g font-size="1.8" fill="#0f0f0f">
<text x="33.7" y="28.9">5V</text>
<text x="184.9" y="29.5">GND</text>
<text x="184.9" y="34.6">SCL</text>
<text x="184.9" y="32">3V3</text>
<text x="48.3" y="41.6">GND</text>
<text x="184.9" y="37.1">SDA</text>
<text x="125.7" y="55.5">3V3</text>
<text x="35.6" y="67">3V3</text>
<text x="125.7" y="68.2">GND</text>
<text x="45.7" y="77.1">GND</text>
<text x="68.6" y="77.1">IO0</text>
<text x="195.6" y="72">GND</text>
<text x="203.2" y="77.1">USB_D+</text>
<text x="68.6" y="79.7">EN</text>
<text x="203.2" y="79.7">USB_D-</text>
<text x="69.8" y="84.7">RST</text>
<text x="73.7" y="89.8">3V3</text>
<text x="77.4" y="89.9">15</text>
<text x="195.6" y="89.8">P_RX</text>
<text x="195.6" y="87.3">P_TX</text>
<text x="210.8" y="87.3">3V3</text>
<text x="25.4" y="91.7">GND</text>
<text x="224.8" y="92.4">GND</text>
<text x="69.5" y="100.3" transform="rotate(-90 69.5 100.3)">GND</text>
<text x="72.4" y="98.7">3V3</text>
<text x="195.6" y="100">SCL</text>
<text x="195.6" y="102.5">SDA</text>
<text x="41.9" y="115.2">GND</text>
<text x="213.4" y="115.2">5V</text>
<text x="213.4" y="117.8">GND</text>
<text x="38.1" y="131.7">3V3</text>
<text x="73.7" y="135.5">3V3</text>
<text x="201.9" y="135.5">GND</text>
<text x="15.2" y="144.4">GND</text>
<text x="38.1" y="152.1">GND</text>
<text x="52.1" y="166">EN</text>
<text x="77.5" y="166">3V3</text>
<text x="52.1" y="168.6">P_TX</text>
<text x="52.1" y="171.1">P_RX</text>
<text x="77.5" y="168.6">GND</text>
<text x="77.5" y="171.1">IO0</text>
</g>
<g font-size="1.8" fill="#a90000">
<text x="43.1" y="29">1</text>
<text x="58.3" y="29">5</text>
<text x="193" y="29.6">1</text>
<text x="43.1" y="31.5">3</text>
<text x="58.3" y="31.5">2</text>
<text x="193" y="32.1">2</text>
<text x="193" y="34.7">3</text>
<text x="193" y="37.2">4</text>
<text x="226.1" y="53.1">A4</text>
<text x="226" y="55.6">B4</text>
<text x="226.1" y="58.2">A5</text>
<text x="226" y="60.7">B5</text>
<text x="226.1" y="65.8">A7</text>
<text x="226" y="68.3">B7</text>
<text x="226.1" y="70.9">A6</text>
<text x="53.3" y="77.2">1</text>
<text x="60.9" y="77.2">2</text>
<text x="77.4" y="77.2">27</text>
<text x="189.2" y="77.2">14</text>
<text x="226" y="73.4">B6</text>
<text x="21.5" y="81.7">1</text>
<text x="29.1" y="81.7">2</text>
<text x="78" y="79.8">3</text>
<text x="189.2" y="79.8">13</text>
<text x="226" y="83.6">B8</text>
<text x="226.1" y="81">A8</text>
<text x="77.4" y="84.8">39</text>
<text x="77.4" y="87.4">38</text>
<text x="189.2" y="87.4">37</text>
<text x="189.2" y="89.9">36</text>
<text x="48.8" y="92.5">3</text>
<text x="61.5" y="95">1</text>
<text x="78" y="92.5">4</text>
<text x="78" y="95">5</text>
<text x="189.2" y="92.5">23</text>
<text x="189.2" y="95">26</text>
<text x="239.8" y="90.2" transform="rotate(-90 239.8 90.2)">A1</text>
<text x="247.4" y="90.2" transform="rotate(-90 247.4 90.2)">S1</text>
<text x="48.8" y="97.5">2</text>
<text x="78" y="97.5">6</text>
<text x="78" y="100.1">7</text>
<text x="189.2" y="97.5">16</text>
<text x="189.2" y="100.1">25</text>
<text x="77.4" y="102.6">12</text>
<text x="77.4" y="105.2">17</text>
<text x="77.4" y="107.7">18</text>
<text x="189.2" y="102.6">24</text>
<text x="77.4" y="110.2">19</text>
<text x="77.4" y="112.8">20</text>
<text x="189.2" y="110.2">28</text>
<text x="189.2" y="112.8">29</text>
<text x="77.4" y="115.3">21</text>
<text x="77.4" y="117.9">22</text>
<text x="189.2" y="115.3">30</text>
<text x="189.2" y="117.9">31</text>
<text x="222.8" y="115.3">1</text>
<text x="222.8" y="117.9">2</text>
<text x="77.4" y="125.5">10</text>
<text x="78" y="120.4">8</text>
<text x="78" y="122.9">9</text>
<text x="189.2" y="120.4">32</text>
<text x="189.2" y="122.9">33</text>
<text x="189.2" y="125.5">34</text>
<text x="222.8" y="120.4">3</text>
<text x="222.8" y="122.9">4</text>
<text x="222.8" y="125.5">5</text>
<text x="77.4" y="128">11</text>
<text x="189.2" y="128">35</text>
<text x="222.8" y="128">6</text>
<text x="41.7" y="137.2" transform="rotate(-90 41.7 137.2)">8</text>
<text x="78" y="135.6">2</text>
<text x="189.8" y="135.6">1</text>
<text x="22.2" y="139.4">5</text>
<text x="34.9" y="142">7</text>
<text x="22.2" y="144.5">6</text>
<text x="41.7" y="148.7" transform="rotate(-90 41.7 148.7)">4</text>
<text x="60.9" y="166.1">1</text>
<text x="69.8" y="166.1">2</text>
<text x="60.9" y="168.7">3</text>
<text x="60.9" y="171.2">5</text>
<text x="69.8" y="168.7">4</text>
<text x="69.8" y="171.2">6</text>
</g>
<g font-size="1.8" fill="#725600">
<text x="19.5" y="30.1">5V</text>
<text x="74.5" y="30.1">3V3</text>
<text x="37.9" y="88.5">VDD</text>
<text x="64.7" y="86">RST</text>
<text x="211" y="101.2">SCL</text>
<text x="211" y="103.7">SDA</text>
<text x="61.7" y="111.4">PGOOD</text>
<text x="58.9" y="116.4">SMB_ALRT</text>
<text x="60" y="119">/TPS_EN</text>
<text x="59.8" y="129.1">ESP_RXD</text>
<text x="60.1" y="126.6">ESP_TXD</text>
</g>
<g font-size="1.8" fill="#0000c2">
<text x="188.7" y="41.5">OLED Display</text>
<text x="202.7" y="41.5">Header</text>
<text x="41.9" y="45.5">ESP32</text>
<text x="49.1" y="45.5">3V3</text>
<text x="53.8" y="45.5">LDO</text>
<text x="186.2" y="44.7">SSD1306</text>
<text x="195.9" y="44.7">128x32</text>
<text x="204.1" y="44.7">I2C</text>
<text x="208.4" y="44.7">OLED</text>
<text x="19" y="98">Amplifying</text>
<text x="19" y="100.1">better</text>
<text x="25.8" y="100.1">accuracy</text>
<text x="30" y="98">VDD (0.3V)</text>
<text x="41.8" y="98">for</text>
<text x="221" y="112.8">Accessory</text>
<text x="231.5" y="112.8">Port</text>
<text x="39.4" y="119.6">Need</text>
<text x="45.2" y="119.6">to</text>
<text x="48.2" y="119.6">disable</text>
<text x="56.2" y="119.6">TPS</text>
<text x="39.4" y="121.7">until</text>
<text x="44.8" y="121.7">PMBus</text>
<text x="52.2" y="121.7">is</text>
<text x="55" y="121.7">programmed</text>
<text x="30.4" y="179.2">Program</text>
<text x="39.5" y="179.2">the</text>
<text x="43.6" y="179.2">ESP32</text>
<text x="50.9" y="179.2">with</text>
<text x="55.8" y="179.2">a</text>
<text x="58.2" y="179.2">ESP-PROG</text>
<text x="69.7" y="179.2">and</text>
<text x="74.3" y="179.2">a</text>
<text x="76.6" y="179.2">Tag</text>
<text x="81" y="179.2">Connect</text>
<text x="89.8" y="179.2">TC2030-IDC</text>
</g>
<g font-size="1.8" fill="#989898">
<text x="50.1" y="87.2">R73</text>
<text x="60.3" y="87.2">0</text>
</g>
<g font-size="1.4" fill="#0000c2">
<text x="217.2" y="96.5">Bitaxe</text>
<text x="217.2" y="98.1">But</text>
<text x="217.2" y="99.7">https://www.ti.com/lit/an/slva689/slva689.pdf</text>
<text x="217.2" y="101.4">https://docs.espressif.com/projects/esp-idf/en/v5.2/esp32s3/api-reference/peripherals/i2c.html</text>
<text x="220.7" y="98.1">ESP</text>
<text x="222.8" y="96.5">Gamma</text>
<text x="224.5" y="98.1">and</text>
<text x="228.3" y="98.1">TI</text>
<text x="229.3" y="96.5">does</text>
<text x="230.5" y="98.1">documentation</text>
<text x="233.8" y="96.5">NOT have</text>
<text x="242.1" y="96.5">pullups</text>
<text x="242.6" y="98.1">strongly</text>
<text x="248.6" y="96.5">on</text>
<text x="249.6" y="98.1">recommend</text>
<text x="251.4" y="96.5">I2C</text>
<text x="254.9" y="96.5">lines</text>
<text x="259.2" y="98.1">them</text>
<text x="259.5" y="96.5">and</text>
<text x="263.2" y="96.5">SMB_Alert</text>
</g>
</svg>
